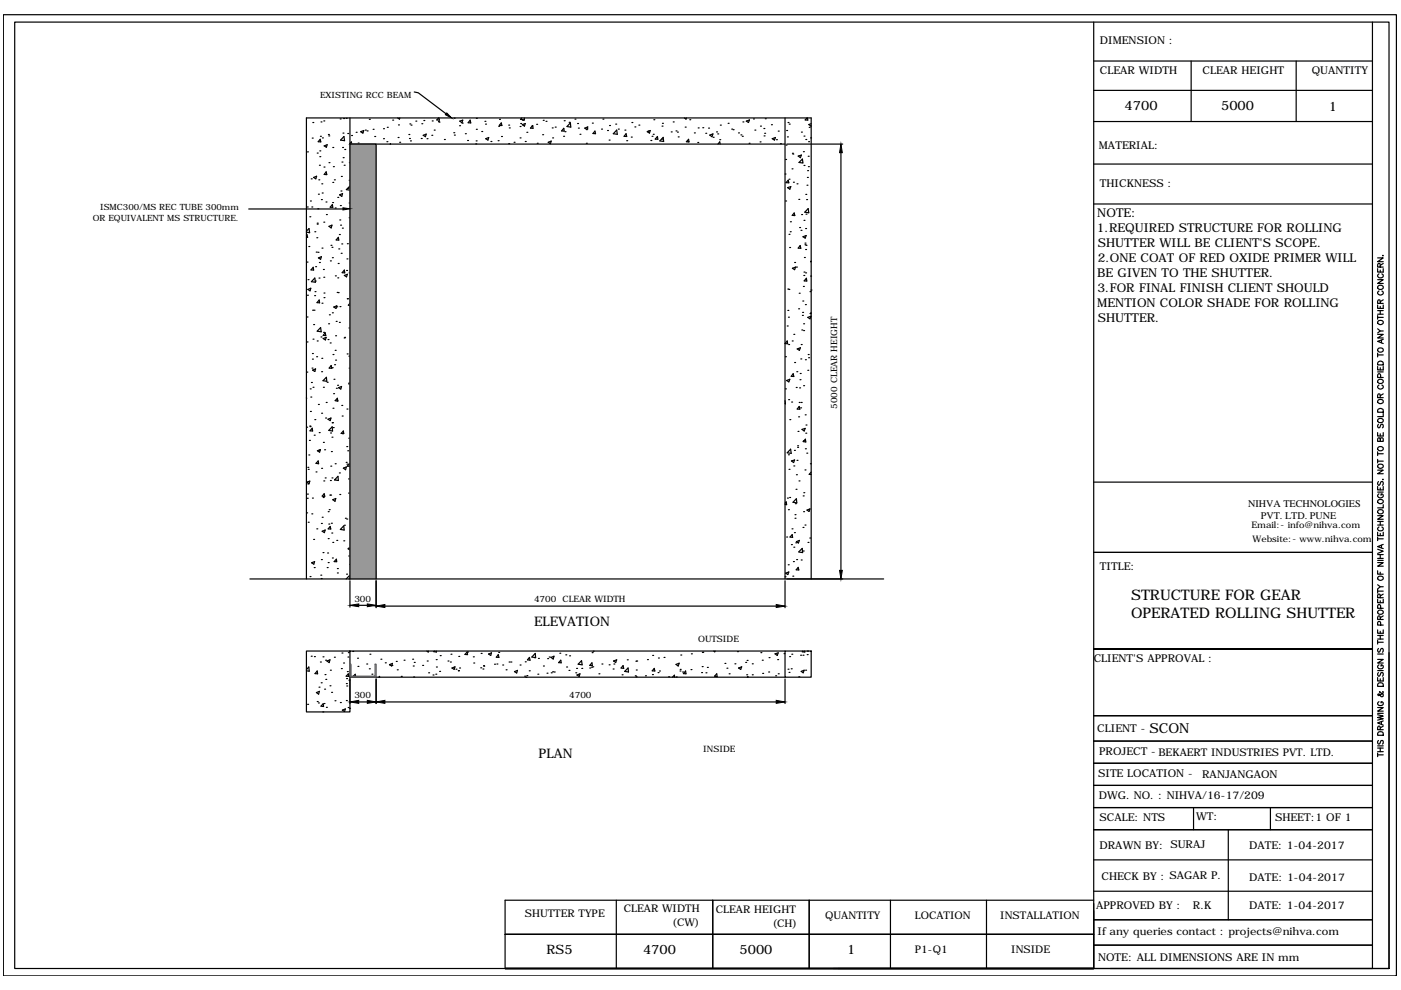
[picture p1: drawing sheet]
<svg xmlns="http://www.w3.org/2000/svg" width="297mm" height="210mm" viewBox="0 0 297 210" stroke-linecap="round" stroke-linejoin="round" font-family="sans-serif">
<!-- layer: 0 -->
<g fill="none" stroke="#000" stroke-width=".25">
<path d="M.7 3.1h295.4v203.8h-295.4zM3.1 4.7h291.4v200.6h-291.4zM87.8 19.5l.9 .2 5.9 4.4M231.9 4.7v200.6h-124.8M231.9 12.9h59.1M231.9 19.2h59.1M252.5 12.9v12.9M274.8 12.9v12.9M291 4.7v200.6h-183.9M65.2 32.2h.1M66 37.9h.1M66.2 29.3h.1"/>
<path d="M66.3 26h.1M66.5 37.6l.6-.2-.1 .5zM67.3 32.5h.1M67.6 38.1h.1M67.7 35h.1M67.8 32h.1M67.8 33.2h.1M67.9 29.5l.1 .6-.5-.1zM67.9 28.9h.1M68.1 25.9h.1M68.2 39h.1M68.4 29.2h.1"/>
<path d="M68.7 25.6h.1M68.7 35.4h.1M68.7 30.9l.7-.2-.2 .5zM69.2 36.4l.1 .6h-.6zM69.6 28.5h.1M69.7 28.8h.1M69.8 34.5h.1M70.6 38.7h.1M70.6 31.3h.1M70.7 35.3h.1M70.9 38.1h.1M72.1 25.2h.1"/>
<path d="M72.4 37.4h.1M72.5 34.4h.1M72.6 31.3h.1M72.7 28.2h.1M72.8 33.4h.1M72.8 25.1h.1M72.9 28.9l.2 .9-.9-.1zM73 35h.1M73.1 31.7h.1M73.4 25.1h.1M73.7 40h.1M73.7 28.3h.1"/>
<path d="M74 38.2h.1M74.1 34.5h.1M74.2 39.9v-.4l-.8 .7 .8 .1M74.2 25v97.8l-.1-.8-.7 .8M74.5 28.7h.1M74.6 30.6l-.1-.5-.4 .5h.1M75.5 28.1h.1M75.9 30.3h.1M76.5 27.9l.6-.2-.2 .6zM77.5 27.6h.1M77.8 27.8h.1M78.3 25.3h.1"/>
<path d="M79.1 27.4h.1M79.4 28.9h.1M81.3 27.3h.1M81.3 29.4h.1M82 30h.1M82.1 27h.1M82.7 30.6h.1M83.3 25.5h.1M84.3 25l.4 .3 .1-.3M84.4 29.2h.1M84.5 26.5h.1M84.7 30.2h.1"/>
<path d="M86.7 28.5h.1M86.8 29.4h.1M86.9 26.3h.1M87 29.9h.1M87.2 26.5h.1M88.2 25.7h.1M89.3 29.4h.1M89.4 26.2h.1M89.7 28.7l.7-.3-.2 .6zM89.9 25.6h.1M90.5 29.4h.1M91.6 28.7h.1"/>
<path d="M91.6 25.6h.1M92.1 27.6h.1M92.9 25.8h.1M93 25l-.4 .4 .6 .1-.1-.5M93.1 25.9h.1M94.2 29.6h.1M96.2 28.1h.1M96.3 25h.1M96.3 28.6h.1M97.4 26.7h.1M97.5 25.7l.6-.2-.2 .5zM98 26.1h.1"/>
<path d="M98.7 28.3h.1M99.1 29.8h.1M99.7 25.5l.1 .6-.5-.1zM100.9 30.5h.1M101 29.9h.1M101 27.4h.1M101 25.1h.1M102.1 27.9h.1M102.8 25.7h.1M102.9 26.3h.1M103 29.4l.6-.2-.2 .5zM104.1 30h.1"/>
<path d="M105.6 29.8h.1M105.7 26.8h.1M105.9 25.3h.1M106.3 26.1l.1 .5h-.5zM106.3 28.9h.1M107.9 30.5h.1M107.9 26.5h.1M108 27.1h.1M109 30.2h.1M110.3 29.2h.1M110.3 26.8h.1M110.4 26.2h.1"/>
<path d="M110.6 25l-.3 .3 .9 .1v-.4M110.7 26.4l.7-.2-.2 .5zM110.8 25.5h.1M111.4 30h.1M111.7 28.1h.1M112.8 26.7h.1M112.9 26.6l.1 .6h-.5zM113.8 26.4h.1M113.9 30.4h.1M115 28.6h.1M115.2 25.5h.1M115.8 25.7h.1"/>
<path d="M116.2 30.2l.7-.3-.2 .6zM117.1 27.1h.1M117.2 29.2h.1M117.7 27h.1M119.5 28.9h.1M119.5 27.2l.1 .6h-.5zM119.6 25.6h.1M119.8 27.9h.1M120.7 25.9h.1M120.9 26.1l.1 .9-.8-.2zM121.9 25.3h.1M122.5 26.2h.1"/>
<path d="M122.6 27.2h.1M123 28.5h.1M124 27.2l.6-.3-.2 .6zM124.3 30.4h.1M124.4 27.3h.1M125.6 26.1h.1M126.1 27.8l.2 .5h-.6zM127.5 27.4h.1M127.8 25.3h.1M128.8 27.7h.1M129.1 29.7h.1M129.2 26.6h.1"/>
<path d="M130.5 26.3h.1M130.8 27.6l.1 .9-.9-.2zM131.1 27.4h.1M132.5 27.6h.1M132.7 28.3l.2 .6h-.6zM132.9 29.8h.1M133.8 29.1h.1M134 26h.1M134.6 26.9h.1M135.5 26.5h.1M137.2 27.9l.7-.2-.2 .5zM137.4 27.8h.1"/>
<path d="M138 29.8h.1M138.2 28.9h.1M138.5 28.5h.1M138.6 25.4h.1M139.4 28.9l.1 .6h-.6zM140.3 29.5h.1M140.4 26.7h.1M140.4 26.1h.1M140.6 29.1l-.7 .8 .8 .1-.1-.8M142.3 28h.1M142.7 25.9h.1M143.3 27.8h.1"/>
<path d="M143.6 28h.1M143.8 29h.1M145.1 25l.3 .3 .1-.3M145.3 27h.1M145.8 30h.1M146 29.5l.1 .6-.6-.1zM146.2 25.4h.1M147.2 28.2h.1M147.9 30.2h.1M148 27.1h.1M149 27.1h.1M149.6 28.3h.1"/>
<path d="M150.2 27.2h.1M150.5 28.6l.7-.2-.3 .6zM151.2 29.1h.1M151.9 28h.1M152.2 28.4h.1M152.2 30.6l.4-.5 .1 .5M152.6 29.6h.1M152.7 26.5h.1M154.4 26.1h.1M155.1 27.4h.1M155.4 27.5h.1M156.6 28.2h.1"/>
<path d="M157.1 28.6h.1M157.4 28.9h.1M157.5 25.9h.1M158.2 25.7l.7-.3-.2 .6zM158.8 30.4h.1M159.8 25.2h.1M160 27.6h.1M161.1 30.1h.1M161.2 26.7h.1M162 27.2h.1M162 28.8h.1M162.1 28.3h.1"/>
<path d="M162.2 25.2h.1M163.6 26.4h.1M163.7 29.4l.7-.2-.2 .5zM164.6 29.6h.1M165 27.8h.1M165.5 30.5h.1M166.4 36.9h.1M166.4 30.6h-92.2h5.5v92.2M166.4 25v97.8M166.6 33.8h.1M166.7 30.8h.1M166.8 27.7h.1"/>
<path d="M166.8 30.6h11.9M166.9 29h.1M167 39.8l.7-.2-.2 .5zM167.1 26h.1M167.1 38.2l.1 .6-.5-.1zM167.3 38h.1M167.3 26.3h.1M167.9 35.8h.1M168 32.5h.1M168.1 32.7h.1M168.2 38.6h.1M169 39h.1"/>
<path d="M169.2 33.1l.7-.2-.2 .5zM169.4 34.4l.7-.7 .2 .9zM169.9 28h.1M170.3 32.2h.1M170.5 28.9h.1M170.5 35.1h.1M170.8 29.6h.1M171.1 39.3h.1M171.1 25l-.4 .4 .6 .1-.1-.5M171.2 37.6h.1M171.2 36.2h.1M171.4 33.1h.1"/>
<path d="M171.4 35.3h.1M171.4 30h.1M171.6 27h.1M171.9 29.2h.1M172 26.2l-.5 .2 .5 .3M178.3 32.4v88.5M231.9 25.8h59.1M231.9 34.8h59.1M52.7 44.3h20M65 49.9l.1-.1 .1 .5h-.2M65 49l.5-.5 .1 .8-.6-.1M65.1 55.6h.1"/>
<path d="M65.1 43.9h.1M65.3 59.3h.1M65.5 52.3h.1M65.7 46h.1M65.8 42.6h.1M66.1 43.9h.1M66.4 56.7l.1 .6-.6-.1zM66.7 49.1h.1M66.7 59l.2 .8-.9-.1zM66.8 59.6h.1M66.9 56.5h.1M67 53.5h.1"/>
<path d="M67.2 50.4h.1M67.3 47.3h.1M67.3 47.5h.1M67.4 44.3h.1M67.4 53.5h.1M67.5 41.2h.1M67.5 54.7l.6-.3-.1 .6zM67.6 59h.1M67.7 55.7h.1M68.1 42.3h.1M68.3 52.6h.1M68.3 40.9h.1"/>
<path d="M68.6 57.1h.1M68.7 58.8h.1M68.7 47.1h.1M69.1 42.8h.1M69.2 45.5h.1M69.8 48l.6-.3-.2 .6zM70 55.3h.1M70.2 52h.1M70.4 52.4h.1M70.5 54.6h.1M70.5 43.4l.1 .6-.6-.1zM70.5 43h.1"/>
<path d="M71.1 44.1h.1M71.1 58.5h.1M71.6 41.9h.1M71.6 58.9h.1M71.7 55.9h.1M71.7 50.3l.1 .6h-.5zM71.8 52.8h.1M72 49.7h.1M72 41.3l.6-.3-.1 .6zM72 46.6h.1M72.2 43.6h.1M72.2 47.7h.1"/>
<path d="M72.3 40.5h.1M72.3 53.7h.1M72.5 51.7h.1M72.6 48.4h.1M73 57.3l.1 .6-.6-.1zM73 58.4l.6-.2-.1 .5zM73.5 57.3h.1M73.6 54.9h.1M73.6 51.7h.1M74 43h.1M74 57.9h.1M74 46.2h.1"/>
<path d="M166.6 42.6h.1M167.3 49.7h.1M167.4 52.5h.1M167.5 49.1h.1M167.6 47h.1M168 56.9l.7-.3-.2 .6zM168.4 45.2l.1 .5h-.5zM168.5 55.7h.1M168.9 56.6h.1M169.4 42.3h.1M169.5 48.2h.1M169.7 52.1l.1 .5h-.6z"/>
<path d="M169.8 48.8h.1M170 45.5h.1M170.3 50.2l.6-.3-.2 .6zM170.4 58.4h.1M170.5 57.7h.1M170.5 46.7h.1M170.5 54.6h.1M170.7 51.9h.1M170.7 51.5h.1M170.8 57.9h.1M170.8 48.5h.1M170.8 52.9h.1"/>
<path d="M170.8 41.2h.1M170.9 52h.1M170.9 45.4h.1M171 59l.1 .6-.6-.1zM171 42.3h.1M171.4 44.2l.1 .9-.9-.1zM171.9 58.5h.1M172 55.4l-.1 .1h.1M231.9 43.3h59.1M292.1 59.3h1.2l-1.2 .8h1.2M292.1 57v.7h1.2v-.7M292.1 54.7h1.2l-1.2 .8h1.2"/>
<path d="M292.4 58.1a.5 .5 0 0 0-.2 .7 .5 .5 0 0 0 .8 .1l.3-.3-.1-.4-.2-.1M292.6 56.6v-.6l-.4-.1-.1 .7h1.2M292.6 57.3v.4M293.1 54.2h.2zM293.3 55.9l-.7 .3M65.1 78.9h.1M65.1 67.2h.1M65.1 72.5h.1M65.2 62.6h.1M65.3 61.4l.6-.3-.2 .6zM66.2 78h.1M66.2 75h.1"/>
<path d="M66.2 76.1h.1M66.3 65.8h.1M66.3 78.5l.6-.3-.2 .6zM66.4 71.9h.1M66.5 68.8h.1M66.6 65.8h.1M66.7 62.7h.1M66.8 61.8h.1M67.1 75.6h.1M67.3 72.3h.1M67.7 63.6l.1 .6h-.6zM68 69.5l.1 .8-.8-.1z"/>
<path d="M68.1 71.4h.1M68.2 78.8h.1M68.2 76h.1M68.3 64.3h.1M68.5 71.8l.7-.3-.2 .6zM68.6 70.5h.1M68.7 63.1h.1M68.7 62.1h.1M68.9 70.6l.2 .5h-.6zM69.5 72h.1M69.7 68.7h.1M69.8 66.7h.1"/>
<path d="M70 72.7h.1M70.2 77.5l.1 .6-.5-.1zM70.4 78h.1M70.5 66.3h.1M70.6 75.2h.1M70.8 65.1l.6-.3-.2 .6zM70.9 77.3h.1M71.1 74.3h.1M71.1 71.2h.1M71.1 76.4h.1M71.3 68.1h.1M71.4 65.1h.1"/>
<path d="M71.5 62h.1M71.7 62h.1M72 68.4h.1M72.1 65h.1M73 71.7h.1M73.1 71.5h.1M73.6 75h.1M73.6 63.3h.1M74 69.5h.1M74 78h.1M74.2 64.3l-.3 .4 .3 .1M74.2 75.4l-.2 .1 .2 .1"/>
<path d="M166.5 75.6h.1M166.9 69.1h.1M166.9 72.3l.1 .6-.6-.1zM167 61.3h.1M167 65.8h.1M167.2 67.3h.1M167.2 73.1h.1M167.2 61.4h.1M168 72.3h.1M168.2 79.2l.1 .6h-.5zM168.3 70.9h.1M168.5 76.9h.1"/>
<path d="M168.9 78.8h.1M169 74l.7-.3-.2 .6zM169.3 65.5h.1M169.4 62.2h.1M169.7 79.2h.1M169.8 76.1h.1M169.9 73.1h.1M170 70h.1M170.1 66.9h.1M170.2 66.2h.1M170.2 63.8h.1M170.3 60.7h.1"/>
<path d="M170.4 68.7h.1M170.4 70.1h.1M170.8 76.3h.1M170.8 64.6h.1M171.3 78.5h.1M171.3 67.3l.6-.3-.2 .6zM171.4 75.2h.1M171.4 75.8h.1M171.7 61.8h.1M171.9 61.5h.1M172 66.3l-.2 .2h.2M292.1 77.7v.7h1.2v-.7"/>
<path d="M292.1 70.9h1.2l-1.2 .8h1.2M292.1 64.7v.7h1.2v-.7M292.1 66.9v.8M292.1 74.9v.8M292.1 78.9h1.2M292.1 75.3h1.2M292.1 69.7l.5 .5M292.1 67.3h1.2M292.1 66.6h1.2M292.1 65.9h1.2M292.2 60.7a.53 .53 0 0 1 .8-.2 .53 .53 0 0 1 0 .8 .53 .53 0 0 1-.7 0 .53 .53 0 0 1-.1-.6zM292.3 76.7a.65 .65 0 0 1 .7 0 .65 .65 0 0 1 .3 .7h-1.2z"/>
<path d="M292.3 73.9a.54 .54 0 0 1 .7-.1 .54 .54 0 0 1 .1 .7 .54 .54 0 0 1-.8 .1 .54 .54 0 0 1 0-.7zM292.3 68a.54 .54 0 0 1 .7-.1 .54 .54 0 0 1 .1 .8 .54 .54 0 0 1-.8 .1 .54 .54 0 0 1 0-.8zM292.4 61.7a.52 .52 0 0 0-.1 .8 .52 .52 0 0 0 .8-.1l.2-.4-.3-.3M292.6 64.3v-.7h-.4l-.1 .7h1.2M292.6 65v.4M292.6 65.9v.7M292.6 78v.4M292.9 72.1v.6M293.3 72l-1.2 .4 1.2 .4M293.3 70.2h-.7l-.5 .4M293.3 63.6l-.7 .4M65 84.4h.1"/>
<path d="M65 84.3v.1M65 90.6h.1M65.3 99.1h.1M65.3 99.5h.1M65.5 96.5h.1M65.6 93.4h.1M65.7 90.3h.1M65.7 90.5h.1M65.8 82.5h.1M65.8 87.2h.1M65.9 84.2h.1M66 81.1h.1"/>
<path d="M66.2 90.8l.1 .6-.6-.1zM66.4 82.1h.1M66.6 92.3h.1M66.7 89h.1M67.3 95.6l.6-.3-.1 .6zM67.5 97.7v.6l-.5-.1zM67.5 85.8h.1M67.7 95.4h.1M67.7 91.7h.1M68.2 99.3h.1M68.2 87.6h.1M68.5 80.7l.7-.7 .1 .8z"/>
<path d="M68.6 93.8h.1M68.6 82.1h.1M68.8 95.4h.1M69 88.6h.1M69.2 85.3h.1M69.4 81.1h.1M69.5 88.9l.7-.3-.2 .6zM70.1 91.8h.1M70.1 98.8h.1M70.3 95.7h.1M70.4 92.7h.1M70.4 89.6h.1"/>
<path d="M70.4 90.5l.1 .9-.8-.1zM70.5 89.6h.1M70.6 86.6h.1M70.6 90.7h.1M70.7 83.5h.1M70.8 80.4h.1M71.1 98.3h.1M71.3 82.3h.1M71.4 85h.1M71.5 84.4l.1 .6-.5-.1zM71.6 81.7h.1M71.8 82.2l.6-.3-.2 .6z"/>
<path d="M72.5 86h.1M72.5 88.2h.1M72.6 91.9h.1M72.8 91.4l.1 .5h-.6zM72.8 99.3l.6-.3-.1 .6zM73.4 98h.1M73.5 94.7h.1M73.6 98.4h.1M73.6 86.7h.1M73.7 95.6h.1M73.9 81.4h.1M73.9 92.9h.1"/>
<path d="M73.9 81.2h.1M74.1 98.3l.1 .6-.6-.1zM166.4 84.9v.7M166.5 82.5h.1M166.8 80.7l.7-.3-.3 .6zM167.2 96.4h.1M167.2 84.7h.1M167.3 99.5h.1M167.5 89h.1M167.6 95.2l.2 .9-.9-.1zM167.8 97.7l.7-.2-.2 .6zM167.8 85.2h.1"/>
<path d="M168.3 98.8h.1M168.4 95.5h.1M168.8 82.2h.1M169 97.6h.1M169.1 94.9h.1M169.1 94.5h.1M169.2 91.5h.1M169.3 88.4h.1M169.4 85.3h.1M169.4 86.2l.2 .6-.6-.1zM169.5 82.2h.1M169.6 80.5h.1"/>
<path d="M169.7 86.5h.1M169.9 85.3h.1M170 91l.7-.2-.2 .6zM170.3 93.5h.1M170.4 81.8h.1M170.7 99.6h.1M170.7 88h.1M170.8 95.2h.1M170.8 93.1v.6l-.5-.1zM170.8 91.8h.1M170.9 90.1h.1M171.1 96.1h.1"/>
<path d="M171.8 98.3h.1M292.1 99.7h1.2l-1.2 .7h1.2M292.1 91.7v.7h1.2v-.7M292.1 95.8v.8M292.1 97.4v.8M292.1 97.8h1.2M292.1 96.2h1.2M292.2 86.8a.66 .66 0 0 1 1.1 .2v.4h-1.2zM292.2 80.6a.53 .53 0 0 1 .8-.2 .53 .53 0 0 1 0 .9 .53 .53 0 0 1-.7 0 .53 .53 0 0 1-.1-.7zM292.3 98.5a.54 .54 0 0 1 .7-.1 .54 .54 0 0 1 .1 .8 .54 .54 0 0 1-.8 .1 .54 .54 0 0 1 0-.8zM292.3 94.8a.52 .52 0 0 1 .7-.1 .52 .52 0 0 1 0 .8 .51 .51 0 0 1-.7 0 .51 .51 0 0 1 0-.7zM292.3 89.9l-.2 .3 .2 .5 .3-.1 .3-.7h.2l.2 .3-.2 .5"/>
<path d="M292.3 88.8a.52 .52 0 0 1 .7 0 .52 .52 0 0 1 0 .8 .51 .51 0 0 1-.7-.1 .51 .51 0 0 1 0-.7zM292.3 84.8a.54 .54 0 0 1 .7-.1 .54 .54 0 0 1 .1 .8 .54 .54 0 0 1-.8 0 .54 .54 0 0 1 0-.7zM292.4 81.6a.52 .52 0 0 0-.1 .9 .52 .52 0 0 0 .8-.1l.2-.5-.3-.3M292.6 93.1l.3-.3 .4 .3v.5h-1.2l.1-.7h.4v.7M292.6 84.3v-.7l-.3-.1-.2 .3v.5h1.2M292.6 92v.4M292.7 80l-.1-.6-.3-.2-.2 .3v.5h1.2M293.3 87.7v.6h-1.2M293.3 83.5l-.7 .4M65 108.7h.1M65 102.3h.1M65.1 102.2l.6-.2-.2 .6z"/>
<path d="M65.1 105.6h.1M65.2 104.8h.1M65.3 102.6h.1M65.3 110.7h.1M66.1 119.3l.6-.2-.2 .5zM66.1 109h.1M66.2 105.6h.1M66.5 114.4h.1M67 100.1h.1M67.2 112.1h.1M68.1 118.6h.1M68.1 111h.1"/>
<path d="M68.3 109.7h.1M68.3 112.6l.6-.2-.1 .5zM68.5 117.2h.1M68.5 105.3h.1M68.5 105.5h.1M68.7 102h.1M68.7 104.7l.2 .5h-.6zM68.9 101.3h.1M69.5 117.2h.1M69.6 108.5h.1M69.6 114.2h.1M69.6 119.3h.1"/>
<path d="M69.7 111.1h.1M69.8 108.1h.1M69.9 105h.1M70 111.6l.1 .6-.5-.1zM70 101.9h.1M70.1 105h.1M70.3 110.9h.1M70.3 113h.1M70.4 101.3h.1M70.5 118.3h.1M70.6 115h.1M70.6 105.9l.6-.2-.2 .6z"/>
<path d="M71 101.7h.1M71.3 118.6l.1 .5h-.5zM71.4 114.6h.1M71.7 101v.9l-.8-.1zM72 100.3h.1M72 104.8h.1M72.9 114.7h.1M72.9 111.5l-.7 .8 .8 .1-.1-.9M73 111.4h.1M73.2 109.9h.1M73.5 110.1h.1M73.9 116.2h.1"/>
<path d="M73.9 104.5h.1M73.9 101.5h.1M73.9 117.9h.1M74.1 119.7h.1M74.2 116.2l-.4 .2 .4 .2M166.4 106.7l.3-.3 .1 .6h-.4M166.8 113.9h.1M166.9 105.6h.1M167.1 119.7h.1M167.2 108.1h.1M167.4 105.5h.1M167.8 115.5h.1"/>
<path d="M167.9 112.1h.1M168 113.4v.5h-.5zM168.2 119.1h.1M168.3 116h.1M168.4 112.9h.1M168.6 109.1h.1M168.6 109.9h.1M168.6 106.8h.1M168.7 115.1h.1M168.8 103.7h.1M168.9 100.7h.1M168.9 105.7l-.8 .8 .8 .1v-.8"/>
<path d="M168.9 114.8l.6-.2-.2 .5zM168.9 118.6h.1M169.4 117l.7-.7 .1 .9-.8-.2M169.4 102h.1M169.9 118.7h.1M170.3 111.8h.1M170.3 116.8h.1M170.3 105.1h.1M170.4 108.5h.1M170.4 104.5h.1M170.7 111.3h.1M171.1 108.1l.6-.2-.2 .5z"/>
<path d="M171.3 115h.1M171.7 114.1h.1M172 100.1l-.4 .5h.4M231.9 117.1h59.1M231.9 102.2h59.1M292.1 119.3h1.2l-1.2 .7h1.2M292.1 116.4l1.2 .5-1.2 .4M292.1 112.8v.8h1.2v-.8M292.1 109.3h1.2l-1.2 .8h1.2M292.1 103.2v.7h1.2v-.7M292.1 113.9v.7M292.1 118.8h1.2"/>
<path d="M292.1 118.4h1.2M292.1 117.6h1.2M292.1 114.2h1.2M292.1 111.3h1.2M292.1 110.6h1.2M292.1 104.3h1.2M292.3 108.1a.54 .54 0 0 1 .7 0 .54 .54 0 0 1 .1 .7 .54 .54 0 0 1-.8 .1 .54 .54 0 0 1 0-.8zM292.3 106a.54 .54 0 0 1 .7-.1 .54 .54 0 0 1 .1 .8 .54 .54 0 0 1-.8 .1 .54 .54 0 0 1 0-.8zM292.3 102.1l-.2 .3 .2 .5 .3-.1 .3-.7h.2l.2 .3-.2 .5M292.4 111.7a.46 .46 0 0 0-.3 .7 .46 .46 0 0 0 .7 .2 .41 .41 0 0 0 .5-.4 .41 .41 0 0 0-.3-.5M292.4 104.7a.52 .52 0 0 0-.1 .8 .52 .52 0 0 0 .8-.1l.2-.2-.1-.3-.4-.2v.3M292.6 103.4v.5"/>
<path d="M292.6 110.6v.7M292.6 113.1v.5M292.6 117.6v.8M292.9 115.6v.5M293.2 101.6v.1zM293.3 115.4l-1.2 .5 1.2 .4M293.3 107v.7h-1.2M53 122.8h134.4M65 122.8v-97.8h107v97.8M65.7 122.2h.1M66 139.1h.1M66.6 120.3h.1"/>
<path d="M66.7 139.2h.1M68 121.9h.1M68.1 122.7h.1M68.5 139.3h.1M69 140h.1M69.4 120.3h.1M70.9 139.3h.1M71.5 121.5h.1M71.5 120.6h.1M72.5 138.5h.1M73.5 121.7h.1M73.8 139.3h.1"/>
<path d="M73.9 138.4h.1M74 122.8h.1M74.2 138v12.9h-9.2v-12.9h101.4M74.2 123.1v5.6M74.8 138.1h.1M75.8 139.6h.1M76.1 128.3h1.8M78.4 138.7h.1M79.7 123.1v5.7M80.8 139.8h.1M81.6 128.5h83M85.7 140h.1"/>
<path d="M87.5 139.8h.1M90.5 138l.3 .2v-.2M92.1 138l-.1 .2h.5v-.2M92.5 139.9h.1M93.3 139h.1M95.6 138.7h.1M97.3 139.2h.1M99 138.2l.1 .6h-.5zM99.1 138.2h.1M100.4 139.3h.1M102 138.5h.1M103.6 138.7l.6-.3-.2 .6z"/>
<path d="M105.6 138.8l.2 .6-.6-.1zM105.7 138.3h.1M112.3 139.4l.1 .6-.6-.1zM113.3 139.4h.1M113.5 138.5l.1 .9-.8-.1zM114.2 139.6h.1M116.1 139.6h.1M116.4 139.3h.1M116.8 139.4l.7-.3-.2 .6zM118.7 138.5h.1M118.9 140l.1 .5h-.6zM120 138.8h.1"/>
<path d="M120.8 139.1h.1M125.5 138.4h.1M125.8 138.1h.1M133 139.9h.1M137.3 139.9h.1M138.4 139h.1M139.6 139.5h.1M140.8 139.4h.1M144.3 138.9h.1M146.6 138.6h.1M148.9 138.3h.1M149 138.3h.1"/>
<path d="M151.3 138l.2 .2 .1-.2M156.4 138.2h.1M161.3 138.4h.1M161.6 140h.1M163.1 139.4h.1M164.3 138.6l.7-.2-.2 .6zM164.9 139.9h.1M166.2 138.6h.1M166.4 122.3h.1M166.4 138h5.6v5.6h-5.6zM166.4 123.1v5.7M166.6 121.5l.6-.2-.2 .5z"/>
<path d="M167.4 139.2h.1M167.9 138.7h.1M168.1 122.2h.1M169.2 120.3l.2 .5h-.6zM169.7 138.9h.1M170.2 138l-.1 .2h.5v-.2M170.3 138.9h.1M171.1 138.8h.1M171.2 138h.2M291 137.6h-59.1h59.1M292.1 139.8h1.2l-1.2 .8h1.2M292.1 133.5v.8h1.2v-.8"/>
<path d="M292.1 127.1v.7h1.2v-.7M292.1 121v.7h1.2M292.1 125v.8M292.1 135.8v.8M292.1 138.7h1.2M292.1 136.2h1.2M292.1 135.5h1.2M292.1 134.7h1.2M292.1 125.3h1.2M292.1 124l.5 .4M292.3 137.5l-.2 .3 .2 .5 .3-.1 .3-.7h.2l.2 .3-.2 .5M292.3 129.5a.52 .52 0 0 1 .7-.1 .52 .52 0 0 1 0 .8 .51 .51 0 0 1-.7 0 .51 .51 0 0 1 0-.7z"/>
<path d="M292.3 122.2a.54 .54 0 0 1 .7 0 .54 .54 0 0 1 .1 .7 .54 .54 0 0 1-.8 .1 .54 .54 0 0 1 0-.8zM292.6 131.3v-.7h-.4l-.1 .7h1.2M292.6 126.7v-.6l-.4-.1-.1 .7h1.2M292.6 121.3v.4M292.6 127.4v.4M292.6 133.8v.5M292.6 134.7v.8M292.7 132.5l-.1-.6-.4-.1-.1 .7h1.2M292.7 129l-.1-.7-.3-.1-.2 .3v.5h1.2M293.3 124.4h-.7l-.5 .5M293.3 130.6l-.7 .4M293.3 126l-.7 .4"/>
<path d="M294.5 138.4v66.9h-59.1M65 142l.5-.6 .1 .9-.6-.1M65.2 149.3h.1M67.1 146.8l.6-.2-.2 .6zM67.3 148.7h.1M67.3 142.3v.6l-.5-.1zM67.5 149h.1M67.6 145.7h.1M67.9 140.4h.1M68.1 144.8h.1M68.4 150.9h.1M68.5 149.2l.1 .6-.5-.1z"/>
<path d="M68.7 149.2h.1M68.8 146.1h.1M68.9 143h.1M69.1 144h.1M69.2 150h.1M69.3 140.2l.7-.3-.2 .6zM70 145.4h.1M70 142.1h.1M70.3 146.8h.1M71 148.6h.1M72.2 149h.1M72.4 141.8h.1"/>
<path d="M72.6 150.6l.6-.3-.1 .6zM72.8 140.6h.1M73.4 148.5h.1M73.4 144.9h.1M73.5 143.9h.1M73.5 145.4h.1M73.6 142.4h.1M73.8 150h.1M73.9 142.9v.5h-.5zM74 144.2h.1M74.1 150.2h.1M74.2 144v5.2"/>
<path d="M74.2 143.6h92.2M75.3 143l.1 .4M75.3 142.9l-.4 .5M75.9 141.3h.1M76.1 148.8h1.8M77.8 140.8h.1M78.3 141.8h.1M78.9 142.9h.1M79.7 144v5.2M80.3 143.6l.2-.2v.2M81.6 148.8h83M81.7 140.5h.1"/>
<path d="M82.6 140.9l.6-.2-.2 .5zM82.7 141h.1M83.1 141.1h.1M84 140.2h.1M84.2 142h.1M85.1 143.4h.1M87.6 141.2h.1M87.7 143.5h.1M87.8 140.4h.1M89.6 141.1h.1M90.6 140.2h.1M90.9 142.6h.1"/>
<path d="M91.8 143.1h.1M92.4 142.9h.1M92.5 141.4h.1M93.2 142.4h.1M95 140.2h.1M95.5 140.4h.1M95.8 141.6l.7-.2-.2 .5zM96.7 141.9h.1M97.2 142.2h.1M97.4 141.6h.1M100.4 140.6h.1M101.9 141.6h.1"/>
<path d="M102.4 141.8h.1M102.5 141.1h.1M102.6 141.3h.1M104.8 140.8h.1M105.4 140.8h.1M106.6 141h.1M107.3 142h.1M107.9 140.4h.1M108.3 140.4h.1M109.1 142.4l.6-.3-.2 .6zM110.3 141h.1M111.2 143.4h.1"/>
<path d="M111.4 140.3h.1M111.5 143.6h.1M111.7 143.2h.1M112.2 142.2h.1M114 142.9h.1M115.2 141.2h.1M116 142.7h.1M116.9 142.6h.1M117.2 142.4h.1M117.5 142.5h.1M120.1 141.4h.1M120.6 142.1h.1"/>
<path d="M122.1 142.6h.1M122.2 141.7h.1M122.3 143.1l.7-.2-.2 .5zM123.3 140.1l.1 .9-.8-.2zM123.3 141.7h.1M125 141.6h.1M125.4 141.5h.1M125.5 140.5l.1 .6h-.6zM125.7 141.4h.1M127 142.9h.1M127.6 140.8h.1M129.1 141h.1"/>
<path d="M130 141.8h.1M130.1 140.2l.7-.3-.3 .5zM130.2 140.8h.1M131.9 143.1h.1M132.1 141.1l.1 .6-.5-.1zM132.4 142.4l.8-.8 .1 .9zM134.7 143.3h.1M134.8 140.2h.1M134.9 143.5h.1M134.9 142.1h.1M135 140.2h.1M136.8 143.3h.1"/>
<path d="M138.3 143h.1M138.7 141.7l.1 .6-.5-.1zM139.5 142.6h.1M139.8 142.3h.1M141.8 143.5h.1M142.6 143.6l.4-.4v.4M143.3 140.9l.7-.3-.2 .6zM143.4 143.5h.1M144.2 142.3h.1M144.2 141.9h.1M144.7 142.5h.1M145.4 142.3v.6l-.5-.1z"/>
<path d="M146.5 142h.1M148.7 142.6h.1M148.9 141.3h.1M149.7 142.6h.1M150 141.5h.1M152 142.9v.6l-.5-.1zM153.7 140.7h.1M154.1 141.7h.1M154.6 142.9h.1M155.8 140.7h.1M156.6 141.6l.7-.2-.3 .5zM158.1 140.4h.1"/>
<path d="M158.3 143.1h.1M158.4 140h.1M158.4 143.6l.2-.1v.1M159.5 140.7h.1M159.5 143.1h.1M161.7 142.8h.1M163 142.5h.1M164.5 143.3h.1M165 142.9h.1M166.4 144v5.2M167.1 141.9h.1M167.3 142.6h.1"/>
<path d="M167.8 141.8h.1M169.4 143.5h.1M169.9 142.4l.6-.3-.2 .5zM170.8 142.1h.1M231.9 151.8h59.1M231.9 157.1h59.1M292.1 151.5l1.2 .3-1.2 .3 1.2 .3-1.2 .3M292.1 150h1.2l-1.2 .8h1.2M292.1 143.7v.7h1.2v-.7M292.1 159.7v.7M292.1 159.4h1.2M292.1 158.6h1.2"/>
<path d="M292.1 158.1h1.2M292.1 151.2h1.2M292.1 142.2h1.2M292.3 157l-.2 .3 .2 .5 .3-.1 .2-.7 .4 .1 .1 .4-.2 .3M292.3 155.2a.65 .65 0 0 1 .7 0 .65 .65 0 0 1 .3 .7h-1.2zM292.3 144.9a.65 .65 0 0 1 .7-.1 .65 .65 0 0 1 .3 .7h-1.2zM292.3 142.6l-.2 .3 .2 .5 .3-.2 .2-.6 .4 .1 .1 .4-.2 .3M292.4 148.8h-.1a.54 .54 0 0 0 0 .8 .54 .54 0 0 0 .8-.1l.2-.2-.1-.3-.4-.2v.2M292.4 141a.5 .5 0 0 0-.2 .7 .5 .5 0 0 0 .8 .1 .41 .41 0 0 0 .3-.5 .41 .41 0 0 0-.5-.3v.3M292.6 146.6l-.1 .2a.68 .68 0 0 1 .6 .9h-.3l-.4-.6-.3 .2 .2 .2 .4-.2 .5-.4 .1-.2-.2-.1M292.6 154.7v-.7h-.4l-.1 .7h1.2M292.6 143.9v.5"/>
<path d="M292.6 158.6v.8M292.9 153v.6M293.3 152.9l-1.2 .4 1.2 .4M293.3 154l-.7 .3M231.9 161.8h59.1M231.9 166.5h59.1M231.9 175.9h59.1M253.1 171.2v4.7M260.4 175.9v19.1M269.4 171.2v4.7M291 171.2h-59.1h59.1M292.1 160h1.2"/>
<path d="M107.1 198.1h124.8M130.7 190.9v14.4M151.1 190.9v14.4M171.6 190.9v14.4M188.8 190.9v14.4M209.2 190.9v14.4M231.9 191.6v13.7h-55.2M231.9 193.1v12.2h-54.2M231.9 195h59.1M231.9 182.3h59.1M231.9 189h59.1M231.9 190.9h-124.8v14.4"/>
<path d="M231.9 200.4h59.1"/>
</g>
<path d="M74.2 30.6v92.2h5.5zM74.2 30.6h5.5v92.2z" fill="#989898" stroke="#989898" stroke-width=".21"/>
<path d="M94.7 23.9l1 1.1-1.3-.7zM178.3 30.6l.3 1.8h-.6zM72.7 44.1l1.5 .2-1.5 .2zM74.2 128.3l1.9-.3v.6zM77.9 128l1.8 .3-1.8 .3zM79.7 128.5l1.9-.3v.6zM164.6 128.2l1.8 .3-1.8 .3zM178 120.9h.6l-.3 1.9zM74.2 148.8l1.9-.3v.6zM77.9 148.5l1.8 .3-1.8 .3zM79.7 148.8l1.9-.3v.6zM164.6 148.5l1.8 .3-1.8 .3z" fill="#000" stroke="#000" stroke-width=".21"/>
<path d="M74.2 140.8h.2v2.6h5.1v-2.6h.2v2.8h-5.5z" fill="none" stroke="#00f" stroke-width=".25"/>
<g font-size="3.1">
<text x="239.8" y="127.2">STRUCTURE FOR GEAR</text>
<text x="239.8" y="131">OPERATED ROLLING SHUTTER</text>
</g>
<text font-size="2.9" x="243.7" y="155.5">SCON</text>
<g font-size="2.8">
<text x="238.4" y="23.4">4700</text>
<text x="258.9" y="23.4">5000</text>
<text x="281.8" y="23.4">1</text>
<text x="113.2" y="132.7">ELEVATION</text>
<text x="114.2" y="160.8">PLAN</text>
<text x="115.9" y="202.3">RS5</text>
<text x="136.3" y="202.3">4700</text>
<text x="156.8" y="202.3">5000</text>
<text x="179.6" y="202.3">1</text>
</g>
<g font-size="2.6">
<text x="232.6" y="46">NOTE:</text>
<text x="232.6" y="49.2">1.REQUIRED STRUCTURE FOR ROLLING</text>
<text x="232.7" y="52.4">SHUTTER WILL BE CLIENT'S SCOPE.</text>
<text x="232.6" y="58.7">BE GIVEN TO THE SHUTTER.</text>
<text x="232.7" y="55.6">2.ONE COAT OF RED OXIDE PRIMER WILL</text>
<text x="232.6" y="65.1">MENTION COLOR SHADE FOR ROLLING</text>
<text x="232.7" y="61.9">3.FOR FINAL FINISH CLIENT SHOULD</text>
<text x="232.7" y="68.3">SHUTTER.</text>
</g>
<g font-size="2.3">
<text x="233.2" y="9.4">DIMENSION :</text>
<text x="233.2" y="15.8">CLEAR WIDTH</text>
<text x="255" y="15.8">CLEAR HEIGHT</text>
<text x="278.1" y="15.8">QUANTITY</text>
<text x="233" y="31.7">MATERIAL:</text>
<text x="233.2" y="39.6">THICKNESS :</text>
<text x="233.2" y="120.9">TITLE:</text>
<text x="231.9" y="140.4">CLIENT'S APPROVAL :</text>
<text x="232.6" y="155.2">CLIENT -</text>
<text x="233" y="160.2">PROJECT - BEKAERT INDUSTRIES PVT. LTD.</text>
<text x="232.8" y="164.8">SITE LOCATION -</text>
<text x="254.9" y="165">RANJANGAON</text>
<text x="232.9" y="169.4">DWG. NO. : NIHVA/16-17/209</text>
<text x="253.6" y="173.9">WT:</text>
<text x="233.1" y="174">SCALE: NTS</text>
<text x="233.1" y="179.9">DRAWN BY: SURAJ</text>
<text x="270.3" y="174">SHEET:1 OF 1</text>
<text x="264.8" y="180.1">DATE: 1-04-2017</text>
<text x="233.5" y="186.5">CHECK BY : SAGAR P.</text>
<text x="264.9" y="186.8">DATE: 1-04-2017</text>
<text x="232.4" y="192.8">APPROVED BY :</text>
<text x="252.9" y="192.8">R.K</text>
<text x="264.8" y="192.8">DATE: 1-04-2017</text>
<text x="232.7" y="198.3">If any queries contact : projects@nihva.com</text>
<text x="232.8" y="203.7">NOTE: ALL DIMENSIONS ARE IN mm</text>
</g>
<g font-size="2.2">
<text x="264.6" y="107.5">NIHVA TECHNOLOGIES</text>
<text x="267.3" y="110">PVT. LTD. PUNE</text>
<text x="111.3" y="194.4">SHUTTER TYPE</text>
<text x="132.3" y="193.4">CLEAR WIDTH</text>
<text x="142.5" y="196.2">(CW)</text>
<text x="151.8" y="193.7">CLEAR HEIGHT</text>
<text x="163.8" y="196.5">(CH)</text>
<text x="174.9" y="194.8">QUANTITY</text>
<text x="194" y="194.8">LOCATION</text>
<text x="212.1" y="194.8">INSTALLATION</text>
<text x="194" y="202.1">P1-Q1</text>
<text x="214.4" y="202.1">INSIDE</text>
</g>
<g font-size="1.9">
<text x="177.5" y="86.7" transform="rotate(-90 177.5 86.7)">5000 CLEAR HEIGHT</text>
<text x="265.4" y="112">Email:- info@nihva.com</text>
<text x="265.5" y="114.9">Website:- www.nihva.com</text>
<text x="75.1" y="127.6">300</text>
<text x="113.2" y="127.7">4700</text>
<text x="119.3" y="127.7">CLEAR WIDTH</text>
<text x="148" y="136.2">OUTSIDE</text>
<text x="75.1" y="148">300</text>
<text x="120.7" y="148">4700</text>
<text x="149.1" y="159.5">INSIDE</text>
</g>
<g font-size="1.8">
<text x="67.9" y="20.9">EXISTING RCC BEAM</text>
<text x="19.7" y="46.8">OR EQUIVALENT MS STRUCTURE.</text>
<text x="21.2" y="44.5">ISMC300/MS REC TUBE 300mm</text>
</g>
</svg>
